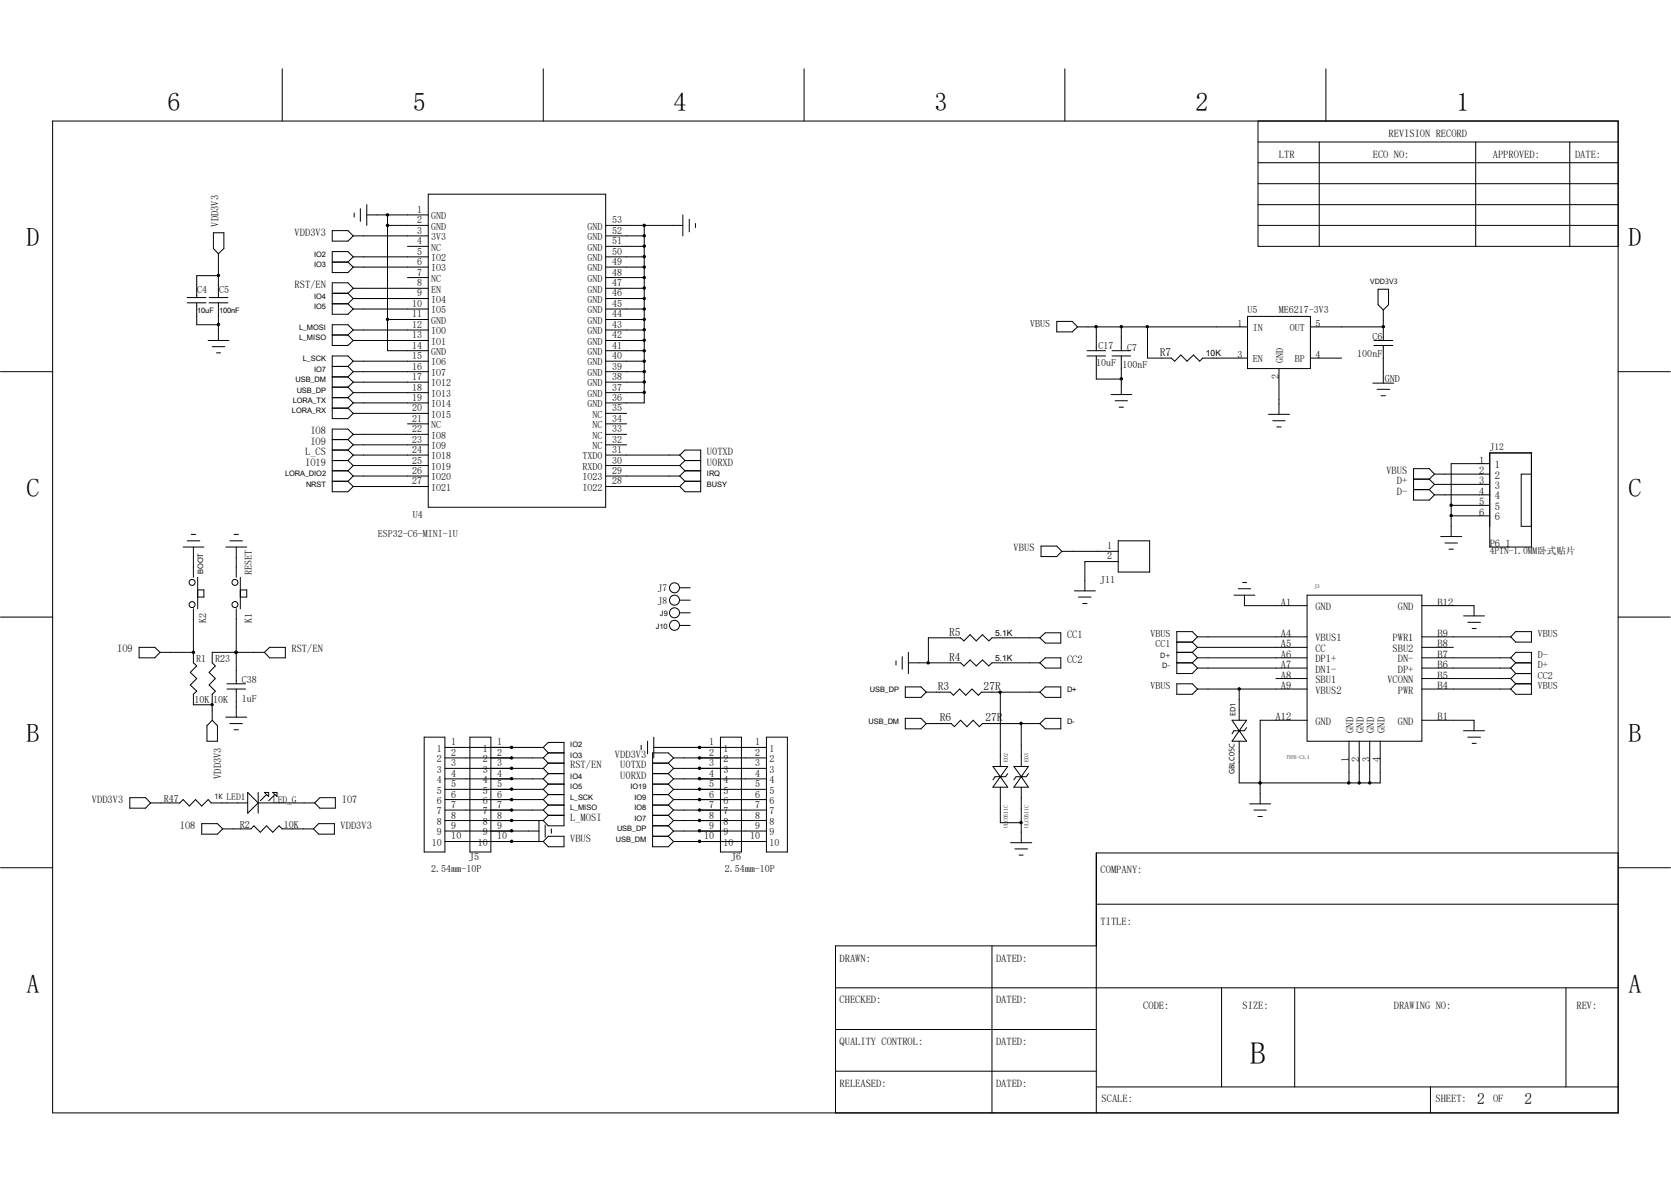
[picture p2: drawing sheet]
<svg xmlns="http://www.w3.org/2000/svg" width="297mm" height="210mm" viewBox="0 0 297 210" stroke-linecap="round" stroke-linejoin="round" font-family="sans-serif">
<g fill="none" stroke="#000" stroke-width=".18">
<path d="M50.2 12.2v9.3M96.6 12.2v9.3M142.9 12.2v9.3M189.3 12.2v9.3M235.7 12.2v9.3M9.4 21.5h278.2v176.2h-278.2zM62.9 37.8v.8M64.1 37.1v2.2M65.2 38.2h10.9M65.2 36.4v3.6M68.9 38.2v24.1h7.2M76.1 34.5h31.6v55.6h-31.6z"/>
<path d="M121.4 38.2v3.7M122.5 38.9v2.3M123.6 39.7v.7M223.6 25.2h64M223.6 28.9h64M223.6 36.4h64M223.6 21.5v22.3h64M223.6 32.6h64M234.5 25.2v18.6M262.3 25.2v18.6M279 25.2v18.6M33.3 53.8h3.3"/>
<path d="M33.3 52.9h3.3M35 53.8v3.9h3.8M37.2 53.8h3.3M37.2 52.9h3.3M37.9 41.4h1.9v2.8l-1 .9-.9-.9zM38.8 49h-3.8v3.9M38.8 45.1v7.8M38.8 53.8v6.7M59.1 41h2.7l1 .9-1 .9h-2.7zM59.1 46.6h2.7M59.1 52.1h2.7M59.1 54h2.7"/>
<path d="M59.1 59.5h2.7M61.8 46.6l1 .9M61.8 52.1l1 .9M61.8 54l1 .9M61.8 59.5l1 1M62.8 58.6l-1-.9h-2.7v3.7h2.7l1-.9M62.8 41.9h13.3M62.8 45.6h13.3M62.8 47.5h13.3M62.8 51.2h13.3M62.8 53h13.3M62.8 54.9h13.3"/>
<path d="M62.8 58.6h13.3M62.8 45.6l-1-.9h-2.7v3.7h2.7l1-.9M62.8 51.2l-1-1h-2.7v5.6h2.7l1-.9M62.8 45.6l-1 1M62.8 51.2l-1 .9M62.8 53l-1 1M62.8 58.6l-1 .9M68.9 40h7.2M68.9 56.8h7.2M72.4 43.8h3.7M72.4 49.3h3.7M107.7 40h13.7"/>
<path d="M107.7 43.8h6.8M107.7 41.9h6.8M107.7 45.6h6.8M107.7 47.5h6.8M107.7 49.3h6.8M107.7 51.2h6.8M107.7 53h6.8M107.7 54.9h6.8M107.7 56.8h6.8M107.7 58.6h6.8M114.5 40v31.6h-6.8M187.8 57.1h2.8l.9 1-.9 .9h-2.8z"/>
<path d="M191.5 58.1h30.2M194.9 58.1v4.2M199.3 58.1v4.2M204 58.1v5.5h4.2l.6 .6 1.1-1.1 1.1 1.1 1.1-1.1 1.1 1.1 .6-.6h7.9M221.7 56.2h11.2v9.3h-11.2zM223.6 40h64M232.9 58.1h13M244.9 51.4h1.9v2.7l-.9 1-1-1zM245.9 58.1h.1M245.9 55.1v5.4M.1 66h9.3M37 60.5h3.7"/>
<path d="M37.7 61.6h2.3M38.5 62.7h.7M59.1 65.1h2.7M59.1 67h2.7M59.1 68.8h2.7M59.1 70.7h2.7M59.1 72.5h2.7M59.1 78.1h2.7M59.1 80h2.7M61.8 65.1l1 .9M61.8 67l1 .9M61.8 68.8l1 1"/>
<path d="M61.8 70.7l1 .9M61.8 72.5l1 .9M61.8 78.1l1 .9M61.8 80l1 .9M62.8 66h13.3M62.8 60.5h13.3M62.8 64.2l-1-1h-2.7v11.2h2.7l1-1M62.8 64.2h13.3M62.8 67.9h13.3M62.8 69.8h13.3M62.8 71.6h13.3M62.8 73.4h13.3"/>
<path d="M62.8 77.2h13.3M62.8 79h13.3M62.8 77.2l-1-1h-2.7v11.2h2.7l1-1M62.8 64.2l-1 .9M62.8 66l-1 1M62.8 67.9l-1 .9M62.8 69.8l-1 .9M62.8 71.6l-1 .9M62.8 77.2l-1 .9M62.8 79l-1 1M72.4 75.3h3.7M107.7 66h6.8"/>
<path d="M107.7 60.5h6.8M107.7 62.3h6.8M107.7 64.2h6.8M107.7 67.9h6.8M107.7 69.8h6.8M107.7 73.4h3.7M107.7 75.3h3.7M107.7 77.2h3.7M107.7 79h3.7M193.2 62.3h3.3M193.2 63.2h3.3M194.9 63.2v4.2h4.4"/>
<path d="M197.5 70.1h3.7M197.7 62.3h3.3M197.7 63.2h3.3M198.2 71.2h2.2M198.9 72.3h.8M199.3 63.2v6.9M225.5 73.6h3.7M226.2 74.8h2.2M226.9 75.9h.8M227.3 65.5v8.1M232.9 63.6h5.6M244 68.1h3.7"/>
<path d="M244.2 60.5h3.4M244.2 61.4h3.4M244.8 69.2h2.2M245.5 70.3h.8M245.9 61.4v6.7M287.6 66h9.3M32.6 97.2h3.6M33.3 96.1h2.2M34 95h.8M34.4 97.2v5.4M40.1 97.2h3.8M40.9 96.1h2.2"/>
<path d="M41.6 95h.8M42 97.2v5.4M59.1 81.8h2.7M59.1 83.7h2.7M59.1 85.5h2.7M61.8 81.8l1 .9M61.8 83.7l1 .9M61.8 85.5l1 .9M62.8 80.9h13.3M62.8 82.7h13.3M62.8 84.6h13.3M62.8 86.4h13.3"/>
<path d="M62.8 80.9l-1 .9M62.8 82.7l-1 1M62.8 84.6l-1 .9M107.7 80.9h13.1M107.7 82.7h13.1M107.7 84.6h13.1M107.7 86.4h13.1M120.8 80.9l1-.9h2.7v7.4h-2.7l-1-1M120.8 84.6l1 .9M120.8 82.7l1 1M120.8 80.9l1 .9M121.8 81.8h2.7"/>
<path d="M121.8 83.7h2.7M121.8 85.5h2.7M121.8 85.5l-1 .9M121.8 83.7l-1 .9M121.8 81.8l-1 .9M185 97h2.8l.9 1-.9 .9h-2.8zM188.7 98h10.1M198.8 96.1h5.5v5.5h-5.5zM198.8 99.8h-6v5.2M251.2 85.1h2.8M251.2 87h2.8M254 85.1l1 1"/>
<path d="M254 87l1 .9M255 84.2h9.8M255 86.1h9.8M255 87.9h9.8M255 84.2l-1 .9M255 84.2l-1-.9h-2.8v5.6h2.8l1-1M255 86.1l-1 .9M256.1 95.3h3.7M256.8 96.5h2.2M257.6 97.6h.7M257.9 89.8h6.9M257.9 91.7h6.9"/>
<path d="M264.8 80.5h7.4v16.7h-7.4zM264.8 82.4h-6.9v12.9M272.2 84.2h-1.8v9.3h1.8M.1 109.6h9.3M24.7 115h2.8l.9 .9-.9 1h-2.8zM28.4 115.9h6M34.4 115.9h.1M34.4 108.2v9.6l.6 .5-1.2 1.2 1.2 1.1-1.2 1.1 1.2 1.1-.6 .6v1.8h3.3M35.1 104.8h1.1v1.3h-1.1M35.1 102.6v5.6M42 115.9h.1M42 108.2v13.3"/>
<path d="M42.7 102.6v5.6M42.7 104.8h1.2v1.3h-1.2M47 115.9h-9.3v1.9l.6 .5-1.1 1.2 1.1 1.1-1.1 1.1 1.1 1.1-.6 .6v4.6M47 115.9l.9-.9h2.8v1.9h-2.8zM120.8 108.9h1.9M120.8 111.1h1.9M120.8 104.4h1.9M120.8 106.6h1.9M159.3 117.4v.8M160.4 116.7v2.2M161.5 117.8h9.2l.6 .5 1.1-1 1.1 1 1.1-1 1.2 1 .5-.5h8.5M161.5 115.9v3.8"/>
<path d="M184.8 113.3h-8.5l-.5 .6-1.2-1.1-1.1 1.1-1.1-1.1-1.1 1.1-.6-.6h-5.7v4.5M184.8 117.8l1-.9h2.8v1.8h-2.8zM184.8 113.3l1-.9h2.8v1.9h-2.8zM191 105h3.7M191.7 106.1h2.2M192.4 107.2h.8M209.2 117.8h2.7M209.2 115.9h2.7M209.2 114.1h2.7M211.9 114.1l1 .9M211.9 115.9l1 1M211.9 117.8l1 .9"/>
<path d="M212.9 113.2h19.4M212.9 115h19.4M212.9 116.9h19.4M212.9 118.7h19.4M212.9 113.2l-1 .9M212.9 113.2l-1-1h-2.7v7.5h2.7l1-1M212.9 115l-1 .9M212.9 116.9l-1 .9M219.3 105.7h3.8M220.1 104.6h2.2M220.9 103.5h.7M221.2 105.7v1.9h11.1"/>
<path d="M232.3 105.7h20.4v26h-20.4zM252.7 107.6h9.3v1.8M252.7 113.2h15.8M252.7 115h5.6M252.7 116.9h15.8M252.7 118.7h15.8M260.1 109.4h3.8M260.9 110.6h2.2M261.7 111.7h.7M268.5 116.9l.9-1h2.8v7.5h-2.8l-.9-1M268.5 116.9l.9 .9M268.5 118.7l.9 1"/>
<path d="M269.4 117.8h2.8M269.4 112.2h2.8v1.9h-2.8l-.9-.9zM269.4 119.7h2.8M269.4 117.8l-.9 .9M269.4 119.7l-.9 .9M287.6 109.6h9.3M37.7 125.2h.1M37.7 128l1 .9v2.8h-1.9v-2.8zM40.1 127.4h3.8M40.3 121.5h3.3M40.3 122.4h3.3M40.9 128.6h2.2"/>
<path d="M41.6 129.7h.8M42 122.4v5M75.4 131h3.7v20.4h-3.7zM79.1 132.8h17.5M79.1 134.7h17.5M79.1 136.5h17.5M79.1 138.4h17.5M83.5 131h3.7v20.4h-3.7zM91 136.5h.1M91 138.4h.1M91 132.8h.1M91 134.7h.1"/>
<path d="M96.6 132.8l.9-.9h2.7v14.8h-2.7l-.9-.9M96.6 136.5l.9 1M96.6 138.4l.9 .9M96.6 132.8l.9 1M96.6 134.7l.9 .9M97.5 135.6h2.7M97.5 133.8h2.7M97.5 137.5h2.7M97.5 139.3h2.7M97.5 135.6l-.9 .9M97.5 137.5l-.9 .9M97.5 139.3l-.9 1"/>
<path d="M97.5 133.8l-.9 .9M114 132.4v.8M115.1 131.7v2.2M116 135.6h2.8M116 137.5h2.8M116 139.3h2.8M116.2 132.8h20M116.2 131v3.7M118.8 135.6l.9 .9M118.8 137.5l.9 .9M118.8 139.3l.9 1M119.7 134.7h16.5"/>
<path d="M119.7 136.5h16.5M119.7 138.4h16.5M119.7 134.7l-.9-.9h-2.8v16.7h2.8l.9-1M119.7 134.7l-.9 .9M119.7 136.5l-.9 1M119.7 138.4l-.9 .9M124.4 132.8h.1M124.4 134.7h.1M124.4 136.5h.1M124.4 138.4h.1M128.1 131h3.7v20.4h-3.7zM136.2 131h3.8v20.4h-3.8z"/>
<path d="M160.9 127.6h2.8l.9 1-.9 .9h-2.8zM160.9 122h2.8l.9 1-.9 .9h-2.8zM164.6 123h4.3l.6 .5 1.1-1.1 1.1 1.1 1.1-1.1 1.1 1.1 .6-.5h10.3M164.6 128.6h4.5l.5 .5 1.1-1.1 1.2 1.1 1.1-1.1 1.1 1.1 .5-.5h10.2M176.5 136.2h2.6l-1.3 1.8zM177.8 138h.1M177.8 123v13.2M177.8 139.9v6.3h3.7M177.8 138l1.3 1.9h-2.6zM179.1 137.5l-.4 .5h-1.8l-.4 .6M180.2 136.2h2.6l-1.3 1.8zM181.5 138h.1"/>
<path d="M181.5 138l1.3 1.9h-2.6zM181.5 128.6v7.6M181.5 139.9v9.8M182.8 137.5l-.4 .5h-1.8l-.4 .6M184.8 128.6l1-1h2.8v1.9h-2.8zM184.8 123l1-1h2.8v1.9h-2.8zM209.2 121.5h2.7l1 .9-1 1h-2.7zM212.9 122.4h19.4M219 128h2.6l-1.3 1.8zM220.3 129.8h.1M220.3 122.4v5.6M220.3 131.7v7.4h25v-7.4"/>
<path d="M220.3 129.8l1.3 1.9h-2.6zM221.6 129.3l-.4 .5h-1.9l-.3 .6M224 139.1h.1M226.8 120.6h5.5M232.3 128h-8.3v14.8M239.8 131.7v7.4M241.6 131.7v7.4M243.5 131.7v7.4M252.7 122.4h15.8M252.7 128h9.3v1.8M252.7 120.6h15.8M260.1 129.8h3.8"/>
<path d="M260.9 131h2.2M261.7 132.1h.7M268.5 120.6l.9 .9M269.4 121.5h2.8M269.4 121.5l-.9 .9M.1 154.2h9.3M23.1 141.7h2.8l.9 1-.9 .9h-2.8zM26.8 142.7h5.2l.6-.6 1.1 1.1 1.1-1.1 1.1 1.1 1.1-1.1 .5 .6h6.5M35.9 146.3h2.8l.9 1-.9 .9h-2.8zM39.6 147.3h5l.5-.6 1.2 1.2 1.1-1.2 1.1 1.2 1.1-1.2 .6 .6h5.5M44 140.8l1.9 1.9-1.9 1.8zM45.9 142.7h10"/>
<path d="M45.9 140.8v3.7M47 140.8h.8v.7zM47.4 141.2l-1.1 1.1M48.5 140.8h.7v.7zM48.9 141.2l-1.1 1.1M56.6 146.3h2.8v1.9h-2.8l-.9-.9zM56.9 141.7h2.7v1.9h-2.7l-1-.9zM79.1 140.3h17.5M79.1 142.1h17.5M79.1 143.9h17.5M79.1 145.8h17.5M79.1 147.7h16.7"/>
<path d="M79.1 149.5h17.5M91 140.3h.1M91 142.1h.1M91 143.9h.1M91 145.8h.1M91 147.7h.1M91 149.5h.1M95.8 145.8v3.7M96.6 140.3l.9 .9M96.6 142.1l.9 .9M96.6 143.9l.9 1M96.9 146.6v2.2"/>
<path d="M97.5 148.6h2.7v1.9h-2.7l-.9-1zM97.5 141.2h2.7M97.5 143h2.7M97.5 144.9h2.7M97.5 141.2l-.9 .9M97.5 143l-.9 .9M97.5 144.9l-.9 .9M98 147.3v.7M116 148.6h2.8M116 141.2h2.8M116 143h2.8M116 144.9h2.8"/>
<path d="M116 146.7h2.8M118.8 141.2l.9 .9M118.8 143l.9 .9M118.8 144.9l.9 .9M118.8 146.7l.9 1M118.8 148.6l.9 .9M119.7 140.3h16.5M119.7 142.1h16.5M119.7 143.9h16.5M119.7 145.8h16.5M119.7 147.7h16.5M119.7 149.5h16.5"/>
<path d="M119.7 140.3l-.9 .9M119.7 142.1l-.9 .9M119.7 143.9l-.9 1M119.7 145.8l-.9 .9M119.7 147.7l-.9 .9M124.4 140.3h.1M124.4 142.1h.1M124.4 143.9h.1M124.4 145.8h.1M124.4 147.7h.1M124.4 149.5h.1M179.6 149.7h3.8"/>
<path d="M180.4 150.8h2.2M181.1 151.9h.8M222.1 142.8h3.7M222.9 143.9h2.2M223.6 145.1h.8M287.6 151.6h-92.7v46.1M287.7 154.2h9.2M148.5 175.5h139.1M176.3 168.1v29.6M194.9 160.7h92.7M194.9 168.1h-46.4v29.6M217.1 175.5v17.6"/>
<path d="M230.1 175.5v17.6M278.3 175.5v17.6M148.5 182.9h46.4M148.5 190.3h46.4M194.9 193.1h92.7M254.3 193.1v4.6"/>
<circle cx="34.1" cy="107.4" r=".53"/>
<circle cx="34.1" cy="103.5" r=".53"/>
<circle cx="41.8" cy="103.5" r=".53"/>
<circle cx="41.8" cy="107.4" r=".53"/>
<circle cx="119.9" cy="104.4" r=".89"/>
<circle cx="119.9" cy="111.1" r=".89"/>
<circle cx="119.9" cy="106.6" r=".89"/>
<circle cx="119.9" cy="108.9" r=".89"/>
</g>
<g fill="#000" stroke="#000" stroke-width=".18">
<circle cx="68.9" cy="38.2" r=".21"/>
<circle cx="38.8" cy="57.7" r=".21"/>
<circle cx="38.8" cy="48.9" r=".21"/>
<circle cx="68.9" cy="40" r=".21"/>
<circle cx="68.9" cy="56.7" r=".21"/>
<circle cx="114.5" cy="45.6" r=".21"/>
<circle cx="114.5" cy="40" r=".21"/>
<circle cx="114.5" cy="43.7" r=".21"/>
<circle cx="114.5" cy="47.5" r=".21"/>
<circle cx="114.5" cy="51.2" r=".21"/>
<circle cx="114.5" cy="53" r=".21"/>
<circle cx="114.5" cy="54.9" r=".21"/>
<circle cx="114.5" cy="56.7" r=".21"/>
<circle cx="114.5" cy="49.3" r=".21"/>
<circle cx="114.5" cy="58.6" r=".21"/>
<circle cx="114.5" cy="41.9" r=".21"/>
<circle cx="194.8" cy="58" r=".21"/>
<circle cx="199.3" cy="58" r=".21"/>
<circle cx="203.9" cy="58" r=".21"/>
<circle cx="245.9" cy="58" r=".21"/>
<circle cx="114.5" cy="64.2" r=".21"/>
<circle cx="114.5" cy="62.3" r=".21"/>
<circle cx="114.5" cy="60.5" r=".21"/>
<circle cx="114.5" cy="66" r=".21"/>
<circle cx="114.5" cy="67.9" r=".21"/>
<circle cx="114.5" cy="69.7" r=".21"/>
<circle cx="199.3" cy="67.3" r=".21"/>
<circle cx="257.9" cy="91.6" r=".21"/>
<circle cx="257.9" cy="89.8" r=".21"/>
<circle cx="34.4" cy="115.9" r=".21"/>
<circle cx="42" cy="115.9" r=".21"/>
<circle cx="165" cy="117.8" r=".21"/>
<circle cx="37.7" cy="125.2" r=".19"/>
<circle cx="90.9" cy="138.3" r=".21"/>
<circle cx="90.9" cy="136.5" r=".21"/>
<circle cx="90.9" cy="132.8" r=".21"/>
<circle cx="90.9" cy="134.7" r=".21"/>
<circle cx="124.3" cy="138.3" r=".21"/>
<circle cx="124.3" cy="132.8" r=".21"/>
<circle cx="124.3" cy="134.7" r=".21"/>
<circle cx="124.3" cy="136.5" r=".21"/>
<circle cx="177.8" cy="123" r=".21"/>
<circle cx="181.5" cy="128.5" r=".21"/>
<circle cx="220.3" cy="122.4" r=".21"/>
<circle cx="224" cy="139.1" r=".19"/>
<circle cx="239.7" cy="139.1" r=".21"/>
<circle cx="241.6" cy="139.1" r=".21"/>
<circle cx="243.5" cy="139.1" r=".21"/>
<circle cx="90.9" cy="145.8" r=".21"/>
<circle cx="90.9" cy="140.2" r=".21"/>
<circle cx="90.9" cy="147.6" r=".21"/>
<circle cx="90.9" cy="149.5" r=".21"/>
<circle cx="90.9" cy="143.9" r=".21"/>
<circle cx="90.9" cy="142.1" r=".21"/>
<circle cx="124.3" cy="145.8" r=".21"/>
<circle cx="124.3" cy="140.2" r=".21"/>
<circle cx="124.3" cy="143.9" r=".21"/>
<circle cx="124.3" cy="147.6" r=".21"/>
<circle cx="124.3" cy="142.1" r=".21"/>
<circle cx="124.3" cy="149.5" r=".21"/>
<circle cx="181.5" cy="146.2" r=".21"/>
</g>
<text font-size="5.5" x="222.2" y="189">B</text>
<g font-size="4.6">
<text x="29.8" y="19.6">6</text>
<text x="73.4" y="19.6">5</text>
<text x="119.7" y="19.6">4</text>
<text x="166.1" y="19.6">3</text>
<text x="212.5" y="19.6">2</text>
<text x="258.9" y="19.6">1</text>
<text x="4.7" y="43.8">D</text>
<text x="289.5" y="43.8">D</text>
<text x="4.7" y="88.3">C</text>
<text x="289.5" y="88.3">C</text>
<text x="4.7" y="131.9">B</text>
<text x="289.5" y="131.9">B</text>
<text x="4.7" y="176.4">A</text>
<text x="289.5" y="176.4">A</text>
</g>
<g font-size="2.8">
<text x="262.6" y="196.2">2</text>
<text x="270.9" y="196.2">2</text>
</g>
<g font-size="2">
<text x="206.2" y="63.2">R7</text>
<text x="168.7" y="113">R5</text>
<text x="168.7" y="117.4">R4</text>
<text x="166.7" y="122.6">R3</text>
<text x="174.8" y="122.6">27R</text>
<text x="167" y="128.2">R6</text>
<text x="175.2" y="128.2">27R</text>
</g>
<g font-size="1.9">
<text x="227.3" y="28">LTR</text>
<text x="244" y="28">ECO NO:</text>
<text x="246.8" y="24.3">REVISION RECORD</text>
<text x="265.3" y="28">APPROVED:</text>
<text x="280" y="28">DATE:</text>
<text x="38.8" y="40.3" transform="rotate(-90 38.8 40.3)">VDD3V3</text>
<text x="52.4" y="41.9">VDD3V3</text>
<text x="52.4" y="51.2">RST/EN</text>
<text x="55.2" y="77.2">IO8</text>
<text x="54.2" y="80.9">L_CS</text>
<text x="54.2" y="82.7">IO19</text>
<text x="55.2" y="79">IO9</text>
<text x="125.6" y="82.7">U0RXD</text>
<text x="125.6" y="80.9">U0TXD</text>
<text x="262.9" y="82.4">1</text>
<text x="265.7" y="83.2">1</text>
<text x="246.4" y="84.2">VBUS</text>
<text x="248.3" y="86.1">D+</text>
<text x="248.3" y="87.9">D-</text>
<text x="262.9" y="84.2">2</text>
<text x="262.9" y="86.1">3</text>
<text x="262.9" y="87.9">4</text>
<text x="262.9" y="89.8">5</text>
<text x="265.7" y="85">2</text>
<text x="265.7" y="86.9">3</text>
<text x="265.7" y="88.7">4</text>
<text x="262.9" y="91.7">6</text>
<text x="265.7" y="90.6">5</text>
<text x="265.7" y="92.5">6</text>
<text x="180.2" y="98">VBUS</text>
<text x="264.8" y="97.2">P6_1</text>
<text x="227.7" y="107.6">A1</text>
<text x="255.5" y="107.6">B12</text>
<text x="189.7" y="113.3">CC1</text>
<text x="227.7" y="113.2">A4</text>
<text x="233.8" y="108.4">GND</text>
<text x="233.8" y="114">VBUS1</text>
<text x="247.5" y="114">PWR1</text>
<text x="248.5" y="108.4">GND</text>
<text x="255.5" y="113.2">B9</text>
<text x="20.8" y="115.9">IO9</text>
<text x="51.8" y="115.9">RST/EN</text>
<text x="189.7" y="117.8">CC2</text>
<text x="227.7" y="115">A5</text>
<text x="227.7" y="116.9">A6</text>
<text x="227.7" y="118.7">A7</text>
<text x="233.8" y="115.8">CC</text>
<text x="233.8" y="117.7">DP1+</text>
<text x="233.8" y="119.5">DN1-</text>
<text x="247.5" y="115.8">SBU2</text>
<text x="248.5" y="119.5">DP+</text>
<text x="248.5" y="117.7">DN-</text>
<text x="255.5" y="118.7">B6</text>
<text x="255.5" y="116.9">B7</text>
<text x="255.5" y="115">B8</text>
<text x="227.7" y="120.6">A8</text>
<text x="227.7" y="122.4">A9</text>
<text x="233.8" y="121.4">SBU1</text>
<text x="233.8" y="123.2">VBUS2</text>
<text x="246.6" y="121.4">VCONN</text>
<text x="248.5" y="123.2">PWR</text>
<text x="255.5" y="122.4">B4</text>
<text x="255.5" y="120.6">B5</text>
<text x="226.7" y="128">A12</text>
<text x="233.8" y="128.8">GND</text>
<text x="240.6" y="130.2" transform="rotate(-90 240.6 130.2)">GND</text>
<text x="242.4" y="130.2" transform="rotate(-90 242.4 130.2)">GND</text>
<text x="244.3" y="130.2" transform="rotate(-90 244.3 130.2)">GND</text>
<text x="246.1" y="130.2" transform="rotate(-90 246.1 130.2)">GND</text>
<text x="248.5" y="128.8">GND</text>
<text x="255.5" y="128">B1</text>
<text x="101.3" y="136.5">RST/EN</text>
<text x="109.3" y="134.7">VDD3V3</text>
<text x="110.2" y="136.5">U0TXD</text>
<text x="239.8" y="135.4" transform="rotate(-90 239.8 135.4)">1</text>
<text x="241.6" y="135.4" transform="rotate(-90 241.6 135.4)">2</text>
<text x="243.5" y="135.4" transform="rotate(-90 243.5 135.4)">3</text>
<text x="245.3" y="135.4" transform="rotate(-90 245.3 135.4)">4</text>
<text x="16.3" y="142.7">VDD3V3</text>
<text x="39.3" y="138.4" transform="rotate(-90 39.3 138.4)">VDD3V3</text>
<text x="60.7" y="142.7">IO7</text>
<text x="110.2" y="138.4">U0RXD</text>
<text x="32" y="147.3">IO8</text>
<text x="60.5" y="147.3">VDD3V3</text>
<text x="101.3" y="149.5">VBUS</text>
<text x="101.3" y="145.8">L_MOSI</text>
<text x="195.6" y="155.1">COMPANY:</text>
<text x="195.6" y="164.4">TITLE:</text>
<text x="149.2" y="170.9">DRAWN:</text>
<text x="177" y="170.9">DATED:</text>
<text x="149.2" y="178.3">CHECKED:</text>
<text x="177" y="178.3">DATED:</text>
<text x="203.2" y="179.2">CODE:</text>
<text x="220.9" y="179.2">SIZE:</text>
<text x="247.7" y="179.2">DRAWING NO:</text>
<text x="280.2" y="179.2">REV:</text>
<text x="149.2" y="185.7">QUALITY CONTROL:</text>
<text x="177" y="185.7">DATED:</text>
<text x="149.2" y="193.1">RELEASED:</text>
<text x="177" y="193.1">DATED:</text>
<text x="195.8" y="195.9">SCALE:</text>
<text x="255.1" y="195.9">SHEET:</text>
<text x="265.4" y="195.9">OF</text>
</g>
<g font-size="1.8">
<text x="74.1" y="37.8">1</text>
<text x="74.1" y="39.7">2</text>
<text x="74.1" y="41.6">3</text>
<text x="76.7" y="38.9">GND</text>
<text x="76.7" y="40.8">GND</text>
<text x="104.4" y="40.8">GND</text>
<text x="108.8" y="41.6">52</text>
<text x="108.8" y="39.7">53</text>
<text x="74.1" y="43.4">4</text>
<text x="74.1" y="45.3">5</text>
<text x="74.1" y="47.1">6</text>
<text x="76.7" y="42.7">3V3</text>
<text x="76.7" y="44.5">NC</text>
<text x="76.7" y="46.4">IO2</text>
<text x="104.4" y="46.4">GND</text>
<text x="104.4" y="44.5">GND</text>
<text x="104.4" y="42.7">GND</text>
<text x="108.8" y="47.1">49</text>
<text x="108.8" y="45.3">50</text>
<text x="108.8" y="43.4">51</text>
<text x="35.1" y="52">C4</text>
<text x="38.9" y="52">C5</text>
<text x="74.1" y="49">7</text>
<text x="74.1" y="50.8">8</text>
<text x="74.1" y="52.7">9</text>
<text x="76.7" y="48.2">IO3</text>
<text x="76.7" y="50.1">NC</text>
<text x="76.7" y="52">EN</text>
<text x="76.7" y="53.8">IO4</text>
<text x="104.4" y="53.8">GND</text>
<text x="104.4" y="52">GND</text>
<text x="104.4" y="50.1">GND</text>
<text x="104.4" y="48.2">GND</text>
<text x="108.8" y="52.7">46</text>
<text x="108.8" y="50.8">47</text>
<text x="108.8" y="49">48</text>
<text x="73.2" y="54.5">10</text>
<text x="73.2" y="56.4">11</text>
<text x="73.2" y="58.3">12</text>
<text x="76.7" y="55.7">IO5</text>
<text x="76.7" y="57.5">GND</text>
<text x="76.7" y="59.4">IO0</text>
<text x="104.4" y="59.4">GND</text>
<text x="104.4" y="57.5">GND</text>
<text x="104.4" y="55.7">GND</text>
<text x="108.8" y="58.3">43</text>
<text x="108.8" y="56.4">44</text>
<text x="108.8" y="54.5">45</text>
<text x="183.1" y="58.1">VBUS</text>
<text x="220" y="58.1">1</text>
<text x="221.7" y="55.7">U5</text>
<text x="222.7" y="58.8">IN</text>
<text x="227.3" y="55.7">ME6217-3V3</text>
<text x="229.3" y="58.8">OUT</text>
<text x="233.8" y="58.1">5</text>
<text x="73.2" y="60.1">13</text>
<text x="73.2" y="61.9">14</text>
<text x="73.2" y="63.8">15</text>
<text x="73.2" y="65.7">16</text>
<text x="76.7" y="61.3">IO1</text>
<text x="76.7" y="63.1">GND</text>
<text x="76.7" y="64.9">IO6</text>
<text x="104.4" y="64.9">GND</text>
<text x="104.4" y="63.1">GND</text>
<text x="104.4" y="61.3">GND</text>
<text x="108.8" y="65.7">39</text>
<text x="108.8" y="63.8">40</text>
<text x="108.8" y="61.9">41</text>
<text x="108.8" y="60.1">42</text>
<text x="194.9" y="65.1">10uF 100nF</text>
<text x="195.2" y="61.9">C17</text>
<text x="200.3" y="62.4">C7</text>
<text x="220" y="63.6">3</text>
<text x="222.7" y="64.4">EN</text>
<text x="228.1" y="64.6" transform="rotate(-90 228.1 64.6)">GND</text>
<text x="230.2" y="64.4">BP</text>
<text x="233.8" y="63.6">4</text>
<text x="241.3" y="63.5">100nF</text>
<text x="243.9" y="60.3">C6</text>
<text x="73.2" y="67.5">17</text>
<text x="73.2" y="69.4">18</text>
<text x="73.2" y="71.2">19</text>
<text x="76.7" y="66.8">IO7</text>
<text x="76.7" y="68.7">IO12</text>
<text x="76.7" y="70.5">IO13</text>
<text x="104.4" y="70.5">GND</text>
<text x="104.4" y="68.7">GND</text>
<text x="104.4" y="66.8">GND</text>
<text x="108.8" y="71.2">36</text>
<text x="108.8" y="69.4">37</text>
<text x="108.8" y="67.5">38</text>
<text x="227.3" y="67.3" transform="rotate(-90 227.3 67.3)">2</text>
<text x="246.2" y="67.9">GND</text>
<text x="73.2" y="73.1">20</text>
<text x="73.2" y="74.9">21</text>
<text x="73.2" y="76.8">22</text>
<text x="76.7" y="72.3">IO14</text>
<text x="76.7" y="74.2">IO15</text>
<text x="76.7" y="76.1">NC</text>
<text x="76.7" y="77.9">IO8</text>
<text x="104.4" y="72.3">GND</text>
<text x="105.3" y="77.9">NC</text>
<text x="105.3" y="76.1">NC</text>
<text x="105.3" y="74.2">NC</text>
<text x="108.8" y="76.8">33</text>
<text x="108.8" y="74.9">34</text>
<text x="108.8" y="73.1">35</text>
<text x="73.2" y="78.7">23</text>
<text x="73.2" y="80.5">24</text>
<text x="73.2" y="82.4">25</text>
<text x="76.7" y="79.8">IO9</text>
<text x="76.7" y="81.6">IO18</text>
<text x="76.7" y="83.5">IO19</text>
<text x="103.5" y="83.5">RXD0</text>
<text x="103.5" y="81.6">TXD0</text>
<text x="105.3" y="79.8">NC</text>
<text x="108.8" y="82.4">30</text>
<text x="108.8" y="80.5">31</text>
<text x="108.8" y="78.7">32</text>
<text x="73.2" y="84.2">26</text>
<text x="73.2" y="86.1">27</text>
<text x="76.7" y="85.3">IO20</text>
<text x="76.7" y="87.2">IO21</text>
<text x="103.5" y="87.2">IO22</text>
<text x="103.5" y="85.3">IO23</text>
<text x="108.8" y="86.1">28</text>
<text x="108.8" y="84.2">29</text>
<text x="67.1" y="95.4">ESP32-C6-MINI-1U</text>
<text x="73.4" y="92">U4</text>
<text x="196.8" y="97.6">1</text>
<text x="196.8" y="99.4">2</text>
<text x="44.8" y="102.2" transform="rotate(-90 44.8 102.2)">RESET</text>
<text x="195.5" y="103.5">J11</text>
<text x="36.7" y="110.7" transform="rotate(-90 36.7 110.7)">K2</text>
<text x="44.8" y="110.7" transform="rotate(-90 44.8 110.7)">K1</text>
<text x="204.5" y="113.2">VBUS</text>
<text x="273.3" y="113.2">VBUS</text>
<text x="34.9" y="117.6">R1</text>
<text x="38.3" y="117.6">R23</text>
<text x="205.4" y="115">CC1</text>
<text x="273.3" y="116.9">D-</text>
<text x="273.3" y="118.7">D+</text>
<text x="34.5" y="124.9">10K 10K</text>
<text x="43" y="121.4">C38</text>
<text x="43" y="124.8">1uF</text>
<text x="204.5" y="122.4">VBUS</text>
<text x="273.3" y="120.6">CC2</text>
<text x="273.3" y="122.4">VBUS</text>
<text x="77.6" y="133.6">1</text>
<text x="77.6" y="135.4">2</text>
<text x="77.6" y="137.3">3</text>
<text x="80.2" y="132.4">1</text>
<text x="80.2" y="134.3">2</text>
<text x="80.2" y="136.2">3</text>
<text x="85.8" y="133.6">1</text>
<text x="85.8" y="135.4">2</text>
<text x="85.8" y="137.3">3</text>
<text x="88.3" y="132.4">1</text>
<text x="88.3" y="134.3">2</text>
<text x="88.3" y="136.2">3</text>
<text x="126.1" y="132.4">1</text>
<text x="126.1" y="134.3">2</text>
<text x="126.1" y="136.2">3</text>
<text x="128.6" y="133.6">1</text>
<text x="128.6" y="135.4">2</text>
<text x="128.6" y="137.3">3</text>
<text x="134.2" y="132.4">1</text>
<text x="134.2" y="134.3">2</text>
<text x="134.2" y="136.2">3</text>
<text x="136.8" y="133.6">1</text>
<text x="136.8" y="135.4">2</text>
<text x="136.8" y="137.3">3</text>
<text x="29.1" y="142.5">R47</text>
<text x="77.6" y="139.1">4</text>
<text x="77.6" y="141">5</text>
<text x="77.6" y="142.8">6</text>
<text x="80.2" y="138">4</text>
<text x="80.2" y="139.9">5</text>
<text x="80.2" y="141.7">6</text>
<text x="80.2" y="143.6">7</text>
<text x="85.8" y="139.1">4</text>
<text x="85.8" y="141">5</text>
<text x="85.8" y="142.8">6</text>
<text x="88.3" y="138">4</text>
<text x="88.3" y="139.9">5</text>
<text x="88.3" y="141.7">6</text>
<text x="88.3" y="143.6">7</text>
<text x="126.1" y="138">4</text>
<text x="126.1" y="139.9">5</text>
<text x="126.1" y="141.7">6</text>
<text x="126.1" y="143.6">7</text>
<text x="128.6" y="139.1">4</text>
<text x="128.6" y="141">5</text>
<text x="128.6" y="142.8">6</text>
<text x="134.2" y="138">4</text>
<text x="134.2" y="139.9">5</text>
<text x="134.2" y="141.7">6</text>
<text x="134.2" y="143.6">7</text>
<text x="136.8" y="139.1">4</text>
<text x="136.8" y="141">5</text>
<text x="136.8" y="142.8">6</text>
<text x="42.6" y="147.2">R2</text>
<text x="50.5" y="147.2">10K</text>
<text x="77.6" y="144.7">7</text>
<text x="77.6" y="146.6">8</text>
<text x="77.6" y="148.4">9</text>
<text x="80.2" y="145.5">8</text>
<text x="80.2" y="147.3">9</text>
<text x="80.2" y="149.1">10</text>
<text x="85.8" y="144.7">7</text>
<text x="85.8" y="146.6">8</text>
<text x="85.8" y="148.4">9</text>
<text x="88.3" y="145.5">8</text>
<text x="88.3" y="147.3">9</text>
<text x="88.3" y="149.1">10</text>
<text x="125.2" y="149.1">10</text>
<text x="126.1" y="145.5">8</text>
<text x="126.1" y="147.3">9</text>
<text x="128.6" y="144.7">7</text>
<text x="128.6" y="146.6">8</text>
<text x="128.6" y="148.4">9</text>
<text x="133.3" y="149.1">10</text>
<text x="134.2" y="145.5">8</text>
<text x="134.2" y="147.3">9</text>
<text x="136.8" y="144.7">7</text>
<text x="136.8" y="146.6">8</text>
<text x="136.8" y="148.4">9</text>
<text x="76.7" y="154.9">2.54mm-10P</text>
<text x="76.8" y="150.3">10</text>
<text x="83.4" y="152.9">J5</text>
<text x="84.9" y="150.3">10</text>
<text x="128.6" y="150.3">10</text>
<text x="128.8" y="154.9">2.54mm-10P</text>
<text x="130" y="152.9">J6</text>
<text x="136.8" y="150.3">10</text>
</g>
<g font-size="1.7">
<text x="264.8" y="80">J12</text>
<text x="264.8" y="98.5">4PIN-1.0MM卧式贴片</text>
<text x="116.9" y="105">J7</text>
<text x="116.9" y="107.2">J8</text>
<text x="40.3" y="142.1">LED1</text>
<text x="48.5" y="142.6">LED_G</text>
</g>
<g font-size="1.5">
<text x="214.3" y="63.2">10K</text>
<text x="176.9" y="113">5.1K</text>
<text x="176.9" y="117.4">5.1K</text>
</g>
<g font-size="1.3">
<text x="55.8" y="45.6">IO2</text>
<text x="55.8" y="47.5">IO3</text>
<text x="55.8" y="53">IO4</text>
<text x="243.5" y="50.5">VDD3V3</text>
<text x="35.1" y="55.7">10uF 100nF</text>
<text x="53.2" y="58.6">L_MOSI</text>
<text x="55.8" y="54.9">IO5</text>
<text x="53.2" y="60.5">L_MISO</text>
<text x="53.8" y="64.2">L_SCK</text>
<text x="52" y="71.6">LORA_TX</text>
<text x="52.5" y="67.9">USB_DM</text>
<text x="52.7" y="69.8">USB_DP</text>
<text x="55.8" y="66">IO7</text>
<text x="51.9" y="73.4">LORA_RX</text>
<text x="50.7" y="84.6">LORA_DIO2</text>
<text x="54.4" y="86.4">NRST</text>
<text x="125.6" y="86.4">BUSY</text>
<text x="125.6" y="84.6">IRQ</text>
<text x="36.1" y="102" transform="rotate(-90 36.1 102)">BOOT</text>
<text x="116.5" y="111.7">J10</text>
<text x="117.3" y="109.4">J9</text>
<text x="206.2" y="116.9">D+</text>
<text x="206.6" y="118.7">D-</text>
<text x="154.6" y="123">USB_DP</text>
<text x="189.7" y="123">D+</text>
<text x="154.4" y="128.6">USB_DM</text>
<text x="189.7" y="128.6">D-</text>
<text x="219.6" y="127.2" transform="rotate(-90 219.6 127.2)">ED1</text>
<text x="101.3" y="132.8">IO2</text>
<text x="101.3" y="134.7">IO3</text>
<text x="219.4" y="137.5" transform="rotate(-90 219.4 137.5)">GBLC05C</text>
<text x="38.1" y="141.9">1K</text>
<text x="101.3" y="138.4">IO4</text>
<text x="101.3" y="140.3">IO5</text>
<text x="101.3" y="142.1">L_SCK</text>
<text x="101.3" y="143.9">L_MISO</text>
<text x="112.1" y="140.3">IO19</text>
<text x="112.8" y="142.1">IO9</text>
<text x="112.8" y="143.9">IO8</text>
<text x="109.5" y="149.5">USB_DM</text>
<text x="109.7" y="147.7">USB_DP</text>
<text x="112.8" y="145.8">IO7</text>
</g>
<g font-size="1">
<text x="179.1" y="135.4" transform="rotate(-90 179.1 135.4)">ED2</text>
<text x="182.8" y="135.4" transform="rotate(-90 182.8 135.4)">ED3</text>
<text x="179.1" y="147.1" transform="rotate(-90 179.1 147.1)">ULC0511C</text>
<text x="182.8" y="147.1" transform="rotate(-90 182.8 147.1)">ULC0511C</text>
</g>
<g font-size=".9">
<text x="233.6" y="104.4">J3</text>
<text x="228.6" y="134.8">TYPE-C3.1</text>
</g>
</svg>
